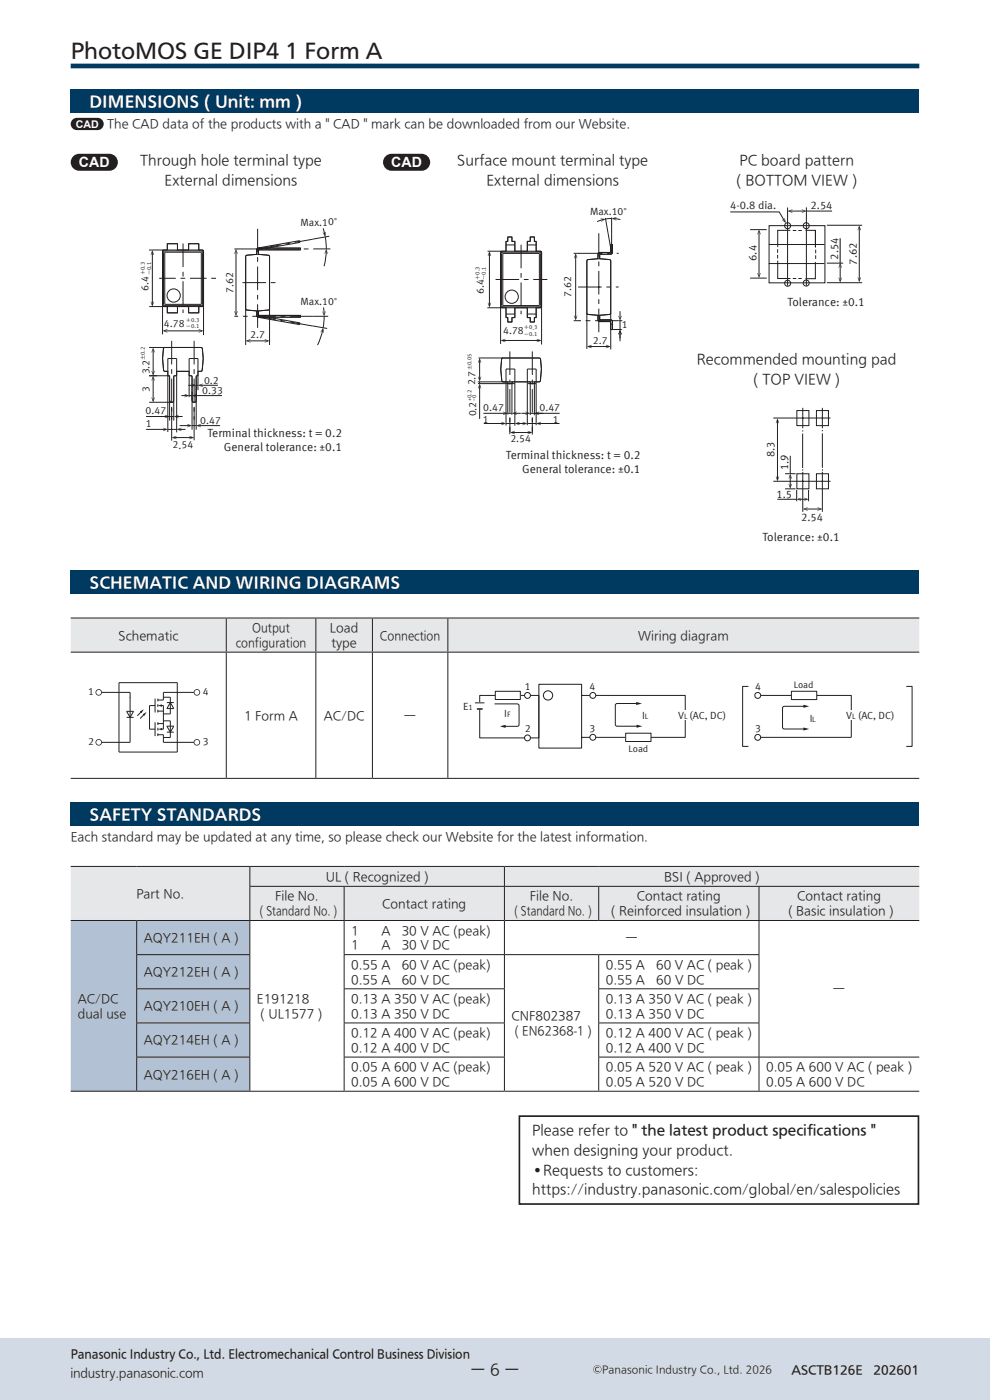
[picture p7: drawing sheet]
<svg xmlns="http://www.w3.org/2000/svg" width="210mm" height="297mm" viewBox="0 0 210 297" stroke-linecap="round" stroke-linejoin="round" font-family="sans-serif">
<path d="M-.1 284h210.2v13.1h-210.2z" fill="#d2dbe5"/>
<path d="M15 14h180" fill="none" stroke="#003a61" stroke-width="1" stroke-linecap="butt"/>
<path d="M125.8 290.5a.9 .9 0 0 0 1.8 0 .9 .9 0 0 0-1.8 0zM125.9 290.5a.8 .8 0 0 1 1.6 0 .8 .8 0 0 1-1.6 0zM126.3 290.2a.58 .58 0 0 0 .1 .7 .58 .58 0 0 0 .7 .1v-.2h-.6a.41 .41 0 0 1 0-.6 .41 .41 0 0 1 .6 0v-.2a.6 .6 0 0 0-.8 .2z" fill="#231f20"/>
<g fill="#003a61">
<path d="M15 121h180v5h-180z"/>
<path d="M15 170.2h180v5h-180z"/>
</g>
<path d="M110.2 236.8h84.6v18.6h-84.6z" fill="none" stroke="#231f20" stroke-width=".35"/>
<g fill="#231f20">
<path d="M15.5 33.2l.8-.5 .5-.1h6.4a1.8 1.8 0 0 1 1.8 1.8 1.8 1.8 0 0 1-1.8 1.8h-6.4a1.8 1.8 0 0 1-1.7-1.1 1.8 1.8 0 0 1 .4-1.9z"/>
<path d="M81.8 33.2l.8-.5 .4-.1h6.5a1.8 1.8 0 0 1 1.7 1.8 1.8 1.8 0 0 1-1.7 1.8h-6.5a1.8 1.8 0 0 1-1.6-1.1 1.8 1.8 0 0 1 .4-1.9z"/>
<path d="M15.5 25.3l.8-.3h4.4a1.3 1.3 0 0 1 1.3 1.3 1.3 1.3 0 0 1-1.3 1.3h-4.4a1.3 1.3 0 0 1-1.2-.9 1.3 1.3 0 0 1 .4-1.4z"/>
</g>
<path d="M15 19h180v5h-180z" fill="#003a61"/>
<g fill="#fff">
<path d="M15 40.3h9.6v10.3h-9.6z"/>
<path d="M81.2 39.5h9.9v8.1h-9.9z"/>
<path d="M29.2 45.6h44.4v50.7h-44.4z"/>
</g>
<g fill="none" stroke="#231f20" stroke-width=".21">
<path d="M31.6 53h3M32.3 53.4v11.3M34.6 53.1l.2 .2M34.7 53.4l.3-.2h7.7l.2 .2 .1 11.1-.2 .3h-7.8l-.3-.1zM34.9 53.5h7.8v11.1h-7.8zM35.5 53v-1.3h2.1v1.3M35.5 51.7h2.1v1.3h2.4v-1.3h2.2v1.3l.9 .2 .1 11.6-.2 .2h-.8v1.4h-2.2v-1.4h-2.4v1.4h-2.1v-1.4l-1-.1v-11.6l.1-.2 .9-.1zM40 53v-1.3h2.2v1.3M43.1 53.1l-.2 .2M49.7 52.8h.8M52.4 54.1l-.3 .3v18.8M52.4 54.1l2.1-.1v-1l.3-.4h8.9v.4h-8.7l-.2 .2v.8l2.1 .1 .3 .3v11.1l-.3 .3-2.1 .2 .1 .9h8.8v.4h-8.9"/>
<path d="M52.4 54.1l-.3 .3v11.1l.3 .3 2.1 .2v1.1l.3 .2M54.5 53l.3-.4h8.9v.4h-8.7l-.2 .2v.8M54.5 53l.3-.4 8.8-1.5v.3l-8.6 1.5-.2 .2M54.5 54l-2.1 .1M54.5 54h.3M54.5 53v1M54.8 54l2.1 .1 .3 .3v18.8M55.2 52.5v.4M55.2 52.6v.4M58 52l.1 .4M58.1 52.6v.4M63.2 51.1l.1 .4"/>
<path d="M63.4 52.6v.4M66.5 52.8h3.6M69 50.3l.2 2.5M69.8 50.1l-3.4 .6M31.6 73.7h11l.3 .1a10.5 10.5 0 0 1-.2 4.9l-.7 .1M31.6 79.7h4.4M31.7 65h2.9M34.5 64.8l.3 .2h8.1l.3-.2M34.5 70.9v-17.7l.3-.2h8.1l.3 .3v17.8M34.7 73.8l.2-.1h7.7l.3 .1a10.5 10.5 0 0 1-.2 4.9l-.7 .1v.7l-.4 .4v5.1l-.1 .3h-.6l-.2-.3v-5.1l-.5-.2-.1-.9h-2.6l-.1 .9-.5 .2v5.1l-.2 .3h-.6l-.1-.3v-5.1l-.4-.4v-.7l-.9-.1a12.5 12.5 0 0 1 0-4.7zM34.8 64.8l-.2 .2M34.9 73.7l-.2 .1a10.5 10.5 0 0 0 .1 4.9l.8 .1"/>
<path d="M35.5 65v1.4h2.1v-1.4M35.6 79.5l.4 .4v9.3M37.5 78.8h2.6M37.5 79.5l-.6 .4v9.3M40 65v1.4h2.2v-1.4M40.1 79.5l.6 .4v11.2M42 79.5l-.4 .4v11.2M42.9 64.8l.2 .2M49.7 67.1h.8M52.1 65.5l.3 .3 2.1 .2M54.5 66.9l.3 .4M54.5 66v.9"/>
<path d="M54.5 66h.3M54.8 66v.8l.2 .2 8.6 1.5v.4l-8.8-1.6-.3-.4M54.8 66.7l.2 .2h8.7v.4h-8.9M55.2 66.9v.4M55.2 67v.4M57.2 65.5l-.3 .3-2.1 .2M58.1 67.5l-.1 .4M58.1 66.9v.4M63.3 68.4l-.1 .4M63.4 66.9v.4M66.4 69.1l3 .6M66.5 67.1h3.1"/>
<path d="M68.8 67.1l-.3 2.4M34.1 88.4h2.8M35.6 91.6v-15.5h1.9v15.6M35.6 91.1h1.9M36 85l.1 .3M36.4 86.5v7M36.9 85l-.2 .3h-5.1M40.1 83.9h.6M40.7 90.3h.9M40.7 85l.2 .3h.6l.1-.3M41.2 86.5v6.9M41.6 81.7h.4"/>
<path d="M42 82.8v-6.7h-1.9v8.1"/>
<circle cx="36.8" cy="62.7" r="1.41"/>
</g>
<path d="M38.8 51.7v14.7M50.4 52.8h16.1M51.4 60h7.1M54.6 48.5v22M54.6 52.8l11.7-2M36.4 72.3v16.8M41.2 72.3v16.8M66.3 69.2l-11.7-2.1M66.5 67.1h-16.1" fill="none" stroke="#231f20" stroke-width=".21" stroke-dasharray="5 1 1 1" stroke-linecap="butt"/>
<path d="M33.8 59h12.1" fill="none" stroke="#231f20" stroke-width=".21" stroke-dasharray="3.5 1 1 1" stroke-linecap="butt"/>
<g fill="#231f20">
<path d="M32 64h.1l.2 .7 .3-.7h.1l-.4 1z"/>
<path d="M32.3 53.1l.4 1h-.1l-.3-.7-.2 .7h-.1z"/>
</g>
<path d="M34.8 70.2h8" fill="none" stroke="#231f20" stroke-width=".21"/>
<g fill="#231f20">
<path d="M34.5 70.2l1-.4v.1l-.7 .3 .7 .2v.2z"/>
<path d="M42.2 69.8l1 .4-1 .4-.1-.2 .7-.2-.7-.3z"/>
</g>
<path d="M50.1 53.1v13.6" fill="none" stroke="#231f20" stroke-width=".21"/>
<g fill="#231f20">
<path d="M49.7 66.1l.1-.1 .3 .7 .2-.7 .1 .1-.3 1z"/>
<path d="M50.1 52.8l.3 1-.1 .1-.2-.7-.3 .7-.1-.1z"/>
</g>
<path d="M52.4 72.3h4.5" fill="none" stroke="#231f20" stroke-width=".21"/>
<g fill="#231f20">
<path d="M52.1 72.3l1-.4 .1 .2-.8 .2 .8 .3-.1 .1z"/>
<path d="M56.2 71.9l1 .4-1 .4-.1-.1 .7-.3-.7-.2z"/>
</g>
<path d="M32.5 80v5" fill="none" stroke="#231f20" stroke-width=".21"/>
<g fill="#231f20">
<path d="M32.5 79.7l.4 1-.2 .1-.2-.8-.3 .8-.1-.1z"/>
<path d="M32.1 84.3h.1l.3 .7 .2-.7h.2l-.4 1z"/>
</g>
<path d="M32.5 74.1v5.3" fill="none" stroke="#231f20" stroke-width=".21"/>
<g fill="#231f20">
<path d="M32.5 73.7l.4 1-.2 .1-.2-.7-.3 .7-.1-.1z"/>
<path d="M32.1 78.7h.1l.3 .7 .2-.7h.2l-.4 1z"/>
</g>
<path d="M31 88.4h4.7" fill="none" stroke="#231f20" stroke-width=".21"/>
<path d="M35 88l1 .4-1 .3-.1-.1 .7-.2-.7-.3z" fill="#231f20"/>
<path d="M37.2 88.4h1.5" fill="none" stroke="#231f20" stroke-width=".21"/>
<path d="M36.9 88.4l1-.4v.1l-.7 .3 .7 .2v.1z" fill="#231f20"/>
<path d="M31 91.1h4.3" fill="none" stroke="#231f20" stroke-width=".21"/>
<path d="M34.6 90.7l1 .4-1 .4v-.2l.7-.2-.7-.3z" fill="#231f20"/>
<path d="M37.8 91.1h1.5" fill="none" stroke="#231f20" stroke-width=".21"/>
<path d="M37.5 91.1l1-.4v.1l-.7 .3 .7 .2v.2z" fill="#231f20"/>
<path d="M41.9 90.3h4.8" fill="none" stroke="#231f20" stroke-width=".21"/>
<path d="M41.6 90.3l1-.4 .1 .1-.7 .3 .7 .2-.1 .2z" fill="#231f20"/>
<path d="M38.1 90.3h2.3" fill="none" stroke="#231f20" stroke-width=".21"/>
<path d="M39.7 89.9l1 .4-1 .4v-.2l.7-.2-.7-.3z" fill="#231f20"/>
<path d="M38.5 83.9h1.3" fill="none" stroke="#231f20" stroke-width=".21"/>
<path d="M39.2 83.6l1 .3-1 .4-.1-.1 .7-.3-.7-.2z" fill="#231f20"/>
<path d="M36.7 92.8h4.2" fill="none" stroke="#231f20" stroke-width=".21"/>
<g fill="#231f20">
<path d="M36.4 92.8l1-.3 .1 .1-.7 .2 .7 .3-.1 .1z"/>
<path d="M40.2 92.5l1 .3-1 .4-.1-.1 .7-.3-.7-.2z"/>
</g>
<path d="M41.1 83.9h6" fill="none" stroke="#231f20" stroke-width=".21"/>
<path d="M40.7 83.9l1-.3 .1 .1-.7 .2 .7 .3-.1 .1z" fill="#231f20"/>
<path d="M39.9 81.7h1.4" fill="none" stroke="#231f20" stroke-width=".21"/>
<path d="M40.6 81.4l1 .3-1 .4v-.1l.7-.3-.7-.2z" fill="#231f20"/>
<path d="M42.3 81.7h3.9" fill="none" stroke="#231f20" stroke-width=".21"/>
<path d="M42 81.7l1-.3v.1l-.7 .2 .7 .3v.1z" fill="#231f20"/>
<path d="M68.6 48.4l.3 1.5" fill="none" stroke="#231f20" stroke-width=".21"/>
<path d="M68.4 49.4l.1-.1 .4 .6 .1-.7h.1l-.1 1.1z" fill="#231f20"/>
<path d="M69.2 53.1l-.5 3.4" fill="none" stroke="#231f20" stroke-width=".21"/>
<path d="M69.2 52.8l.4 1-.2 .1-.2-.8-.3 .7h-.1z" fill="#231f20"/>
<path d="M68.6 65.2l.2 1.6" fill="none" stroke="#231f20" stroke-width=".21"/>
<path d="M68.4 66.1h.1l.2 .7 .3-.7h.1l-.3 1z" fill="#231f20"/>
<path d="M68.5 69.9l-.5 1.7-.6 1.6" fill="none" stroke="#231f20" stroke-width=".21"/>
<path d="M68.5 69.5l.2 1.1h-.1l-.1-.7-.4 .6-.1-.1z" fill="#231f20"/>
<path d="M98.5 43.3h37.9v57.6h-37.9z" fill="#fff"/>
<path d="M107.3 87.6l.4 .1h-.4z" fill="#231f20"/>
<g fill="none" stroke="#231f20" stroke-width=".21">
<path d="M103.4 53.3h2.9M103.8 53.6v11.3M106.3 53.4l.2 .2M106.4 53.6l.3-.1h7.7l.2 .1 .1 11.2-.2 .2-7.8 .1-.3-.2zM106.7 53.8h7.7v11h-7.7zM107.3 53.3v-2.1h.4v-.9h.9v.9h.6v2.1M107.3 52h1.9M107.7 50.3h.9v.9h.6v2.1h2.7v-2.1h.6v-.9h.9v.9h.3v2.1h.9l.2 .1 .1 11.6-.3 .3h-.9v2.1h-.3v.9h-.9v-.9h-.6v-2.1h-2.7v2.1h-.6v.9h-.9v-.9h-.4v-2.1h-.8l-.3-.1v-11.6l.3-.3h.8v-2.1h.4zM111.9 53.3v-2.1h.6v-.9h.9v.9h.3v2.1M111.9 52h1.8M114.8 53.4l-.2 .2M121.7 53.7h1.1"/>
<path d="M124.6 55.2l2.2-.3v-1l.2-.3 2.5-.1 .1-1.6h.3v1.7l-.2 .3h-2.3l-.2 .2v.8l2.1 .2 .3 .3v11l-.3 .3-2.1 .2v.8l.2 .1 2.3 .1 .2 .3v1.7h-.3l-.1-1.6-2.5-.1-.2-.4v-.9l-2.1-.2-.2-.1zM126.8 54.9l-2.1 .2-.2 .3v18.6M126.8 54.9v-1l.2-.3 2.5-.1 .1-1.6h.3v1.8l-.3 .2-2.3 .1-.1 .9M126.8 54.9h.4M127.1 53.5l-.3 .4M127.2 54.9l2.1 .2 .3 .3v18.7M127.4 53.9l-.2 .2M127.5 53.5l.1 .3M127.6 53.6v.3M129 53.6v.3M129.7 46.3l-1.2 .2M129.7 46.1v7.6l-1.3-7.4"/>
<path d="M101.5 75.9h12.9l.2 .2a10.5 10.5 0 0 1-.1 4.9h-13.1M103.4 65.3h2.9M106.2 65l.3 .3h8.1l.3-.3M106.2 73v-19.6l.3-.1h8.1l.3 .3v19.5M106.5 76.1l.2-.2h7.7l.2 .2a10.5 10.5 0 0 1-.1 4.9h-1.1v.4h-.9v-.4h-3.9v.4h-.9v-.4l-1.2-.1a11.9 11.9 0 0 1 0-4.8zM106.5 65l-.2 .2M106.7 75.9l-.3 .2a10.5 10.5 0 0 0 .2 4.9h.1M107.3 65.3v2.1h.4v.9h.9v-.9h.6v-2.1M107.3 66.6h1.9M111.9 65.3v2.1h.6v.9h.9v-.9h.3v-2.1M111.9 66.6h1.8M114.6 65l.2 .2"/>
<path d="M121.7 68h1.1M124.5 66.4l.2 .3 2.1 .2M126.8 66.9v1l.3 .3M126.8 67.8l.4 .4h2.2l.2 .2M126.8 66.9h.4M127.2 66.9v.8l.2 .2M127.2 67.7l.2 .1 2.3 .1 .2 .3v1.7M127.6 67.8v.4M127.6 67.9l-.1 .4M129.6 68.8h.3M129.6 66.4l-.3 .3-2.1 .2M129.6 69.9h2.3"/>
<path d="M131.2 68h.8M131.5 68v1.9M101.4 81.4h7.8M101.7 81v.4M107.3 89.8h1.9M107.3 90.3v-12h1.9v12M107.7 81v6.9M107.7 87.7h.9M108.2 88.7v3.4M108.6 81v7M111.9 81.4h1.8M111.9 90.2v-11.9h1.8v11.9"/>
<path d="M111.9 89.8h1.8M112.5 81v7M112.5 87.7h2.7M112.9 88.7v3.5M113.4 81v7.1"/>
<circle cx="108.5" cy="62.9" r="1.41"/>
</g>
<path d="M105.1 59.3h11M110.5 51.9v14.8M122.8 53.7h8.4M127 49.5v21.9M108.2 74.5v17.1M112.9 74.5v17.1M122.6 60.9h8.6M131.2 68h-8.4" fill="none" stroke="#231f20" stroke-width=".21" stroke-dasharray="5 1 1 1" stroke-linecap="butt"/>
<g fill="#231f20">
<path d="M103.5 64.2h.1l.2 .7 .3-.7h.1l-.4 1.1z"/>
<path d="M103.8 53.3l.4 1h-.1l-.3-.7-.2 .7h-.1z"/>
</g>
<path d="M106.5 72.2h8.1" fill="none" stroke="#231f20" stroke-width=".21"/>
<g fill="#231f20">
<path d="M106.2 72.2l1-.3v.1l-.7 .2 .7 .3v.1z"/>
<path d="M113.9 71.9l1 .3-1 .4-.1-.1 .7-.3-.7-.2z"/>
</g>
<path d="M122.1 54.1v13.6" fill="none" stroke="#231f20" stroke-width=".21"/>
<g fill="#231f20">
<path d="M121.7 67l.2-.1 .2 .7 .3-.7 .1 .1-.4 1z"/>
<path d="M122.1 53.7l.4 1-.1 .1-.3-.7-.2 .7-.2-.1z"/>
</g>
<path d="M101.7 76.3v4.3" fill="none" stroke="#231f20" stroke-width=".21"/>
<g fill="#231f20">
<path d="M101.7 75.9l.4 1-.1 .1-.3-.7-.2 .7-.1-.1z"/>
<path d="M101.4 79.9h.1l.2 .7 .3-.7h.1l-.4 1z"/>
</g>
<path d="M101.7 81.7v7.2" fill="none" stroke="#231f20" stroke-width=".21"/>
<path d="M101.7 81.4l.4 1h-.1l-.3-.7-.2 .7h-.1z" fill="#231f20"/>
<path d="M108.9 87.7h1.6" fill="none" stroke="#231f20" stroke-width=".21"/>
<path d="M108.6 87.7l1-.4v.1l-.7 .3 .7 .2v.1z" fill="#231f20"/>
<path d="M102.5 87.7h4.9" fill="none" stroke="#231f20" stroke-width=".21"/>
<path d="M106.7 87.3l1 .4-1 .3v-.1l.7-.2-.7-.3z" fill="#231f20"/>
<path d="M110.6 87.7h1.6" fill="none" stroke="#231f20" stroke-width=".21"/>
<path d="M111.5 87.3l1 .4-1 .3-.1-.1 .7-.2-.7-.3z" fill="#231f20"/>
<path d="M113.7 87.7h5" fill="none" stroke="#231f20" stroke-width=".21"/>
<path d="M113.4 87.7l1-.4v.1l-.7 .3 .7 .2v.1z" fill="#231f20"/>
<path d="M102.6 89.8h4.4" fill="none" stroke="#231f20" stroke-width=".21"/>
<path d="M106.3 89.5l1 .3-1 .4v-.1l.7-.3-.7-.2z" fill="#231f20"/>
<path d="M109.5 89.8h1.6" fill="none" stroke="#231f20" stroke-width=".21"/>
<path d="M109.2 89.8l1-.3 .1 .1-.8 .2 .8 .3-.1 .1z" fill="#231f20"/>
<path d="M110 89.8h1.5" fill="none" stroke="#231f20" stroke-width=".21"/>
<path d="M110.9 89.5l1 .3-1 .4-.1-.1 .7-.3-.7-.2z" fill="#231f20"/>
<path d="M114.1 89.8h4.6" fill="none" stroke="#231f20" stroke-width=".21"/>
<path d="M113.7 89.8l1-.3 .1 .1-.7 .2 .7 .3-.1 .1z" fill="#231f20"/>
<path d="M108.5 91.8h4.1" fill="none" stroke="#231f20" stroke-width=".21"/>
<g fill="#231f20">
<path d="M108.2 91.8l1-.4v.1l-.7 .3 .7 .2v.1z"/>
<path d="M111.9 91.4l1 .4-1 .3v-.1l.7-.2-.7-.3z"/>
</g>
<path d="M124.8 73.5h4.4" fill="none" stroke="#231f20" stroke-width=".21"/>
<g fill="#231f20">
<path d="M124.5 73.5l1-.4v.2l-.7 .2 .7 .3v.1z"/>
<path d="M128.5 73.1l1.1 .4-1.1 .4v-.1l.7-.3-.7-.2z"/>
</g>
<path d="M131.5 66v1.7" fill="none" stroke="#231f20" stroke-width=".21"/>
<path d="M131.2 67h.1l.2 .7 .3-.7h.1l-.4 1z" fill="#231f20"/>
<path d="M131.5 70.2v1.6" fill="none" stroke="#231f20" stroke-width=".21"/>
<path d="M131.5 69.9l.4 1h-.1l-.3-.7-.2 .7h-.1z" fill="#231f20"/>
<path d="M131.5 70.2v2.2" fill="none" stroke="#231f20" stroke-width=".21"/>
<path d="M131.5 69.9l.4 1h-.1l-.3-.7-.2 .7h-.1z" fill="#231f20"/>
<path d="M130.1 46.4l1.5 .2" fill="none" stroke="#231f20" stroke-width=".21"/>
<path d="M129.7 46.3l1.1-.3v.2l-.7 .2 .7 .3-.1 .1z" fill="#231f20"/>
<path d="M128.1 46.5l-1.4 .5" fill="none" stroke="#231f20" stroke-width=".21"/>
<path d="M127.4 46.3l1.1 .2-.9 .6-.1-.1 .6-.5h-.7z" fill="#231f20"/>
<path d="M154.4 42h29.8v24.2h-29.8z" fill="#fff"/>
<g fill="none" stroke="#231f20" stroke-width=".21">
<path d="M159.1 48.7h3.5M159.1 59h3.5M163.1 55.9h11.8M163.1 51.9h11.8M163.1 47.9h11.9v12.1h-11.9zM165 55.3v3.8h2.7M167.1 44v16.6M167.7 48.9h-2.7v3.5M170.9 48.9h2.1v3.5M171.1 44v16.6M173 55.6v3.5h-2.1M173 48.9v3.6"/>
<path d="M175.4 55.8h3.4M175.4 47.8h7.5M175.4 60h7.5M182.3 48.1v11.4"/>
</g>
<g fill="#231f20">
<path d="M182.3 47.8l.3 1-.1 .1-.2-.8-.3 .8-.1-.1z"/>
<path d="M181.9 58.9l.1-.1 .3 .7 .2-.7 .1 .1-.3 1z"/>
</g>
<path d="M178.2 56.1v3.5" fill="none" stroke="#231f20" stroke-width=".21"/>
<g fill="#231f20">
<path d="M178.2 55.8l.4 1h-.1l-.3-.7-.2 .7h-.1z"/>
<path d="M177.9 58.9h.1l.2 .7 .3-.7h.1l-.4 1z"/>
</g>
<g fill="none" stroke="#231f20" stroke-width=".21">
<path d="M154.9 45h10.4l1.2 2"/>
<circle cx="167.1" cy="47.9" r=".64"/>
<circle cx="171" cy="47.9" r=".64"/>
<circle cx="167.1" cy="60.1" r=".64"/>
<circle cx="171" cy="60.1" r=".64"/>
</g>
<path d="M165.9 46.6l.6 .4-.1-.7h.1l.2 1-.8-.7z" fill="#231f20"/>
<path d="M161 49v9.6M165 52.9v.7M165 54.1v.7M168.2 48.9h.7M168.2 59.1h.7M169.3 48.9h.8M169.3 59.1h.8M173 53v.7M173 54.2v.7" fill="none" stroke="#231f20" stroke-width=".21"/>
<g fill="#231f20">
<path d="M161 48.7l.4 1h-.1l-.3-.7-.3 .7h-.1z"/>
<path d="M160.6 58l.1-.1 .3 .7 .3-.7 .1 .1-.4 1z"/>
</g>
<path d="M167.4 44.8h3.4" fill="none" stroke="#231f20" stroke-width=".21"/>
<g fill="#231f20">
<path d="M170.1 44.4l1 .4-1 .3v-.1l.7-.2-.7-.3z"/>
<path d="M167.1 44.8l1-.4v.1l-.7 .3 .7 .2v.1z"/>
</g>
<path d="M171.1 44.8h5.4M178.2 50.5v5.4" fill="none" stroke="#231f20" stroke-width=".21"/>
<path d="M158.2 86h22.1v30h-22.1z" fill="#fff"/>
<g fill="none" stroke="#231f20" stroke-width=".21">
<path d="M164 88.7h12.2M164.9 89.1v12.7M169 87.1h2.6v3.2h-2.6zM170.3 92v7.3M170.3 91.3v.2M170.3 99.6v.2M170.3 86.5v4.3M173.2 87.1h2.5v3.2h-2.5zM174.4 91.2v.3M174.4 86.5v4.3M174.4 91.9v7.3M174.5 99.6v.2"/>
<path d="M164 102.1h12.2M169 100.5h2.6v3.2h-2.6zM170.3 100.1v8.5M173.2 100.5h2.5v3.2h-2.5zM174.4 100.1v8.5"/>
</g>
<g fill="#231f20">
<path d="M164.9 88.7l.4 1-.1 .1-.3-.7-.2 .7-.1-.1z"/>
<path d="M164.6 101.1h.1l.2 .7 .3-.7h.1l-.4 1z"/>
</g>
<path d="M167.6 100.8v2.6" fill="none" stroke="#231f20" stroke-width=".21"/>
<g fill="#231f20">
<path d="M167.6 100.5l.4 1h-.1l-.3-.7-.2 .7h-.1z"/>
<path d="M167.3 102.7l.1-.1 .2 .7 .3-.7 .1 .1-.4 1z"/>
</g>
<path d="M167.6 96.7v3.8M166.5 103.7h2.3M166.5 100.5h2.3M169 103.9v2.4M170.6 108h3.5M171.5 103.9v2.4" fill="none" stroke="#231f20" stroke-width=".21"/>
<g fill="#231f20">
<path d="M170.3 108l1-.4v.1l-.7 .3 .7 .2v.1z"/>
<path d="M173.4 107.6l1 .4-1 .3v-.1l.7-.2-.7-.3z"/>
</g>
<path d="M169.3 105.9h1.9" fill="none" stroke="#231f20" stroke-width=".21"/>
<g fill="#231f20">
<path d="M169 105.9l.9-.3-.6 .3 .6 .2z"/>
<path d="M170.6 105.6l.9 .3-.9 .3 .6-.3z"/>
</g>
<path d="M164.9 105.9h4.1" fill="none" stroke="#231f20" stroke-width=".21"/>
<path d="M15 131.1h33v7.3h-33zM48 131.1h19v7.3h-19zM67 131.1h12v7.3h-12zM79 131.1h16v7.3h-16zM95 131.1h100v7.3h-100z" fill="#e6e7e9"/>
<path d="M15 131.1h180M15 138.4h180M48 131.2v7M48 138.5v26.5M67 131.2v7M67 138.5v26.5M79 131.2v7M79 138.5v26.5M95 131.2v7M95 138.5v26.5M15 165.1h180" fill="none" stroke="#231f20" stroke-width=".21"/>
<path d="M18.2 144h26.6v16.4h-26.6z" fill="#fff"/>
<path d="M26.9 150.9h1.4l-.7 1.3zM26.9 152.2h1.4M30.6 151.6l-.9 .8" fill="none" stroke="#231f20" stroke-width=".21"/>
<path d="M30.3 151.5l.8-.5-.5 .9z" fill="#231f20"/>
<path d="M30 151l-.9 .8" fill="none" stroke="#231f20" stroke-width=".21"/>
<path d="M29.7 150.9l.8-.4-.5 .8z" fill="#231f20"/>
<g fill="none" stroke="#231f20" stroke-width=".21">
<path d="M32.9 149.7h-1.2v5h1.2M32.9 148.2v3M32.9 153.2v3M33.5 150.9h1.2M34.2 149.7h.5v5M34.7 146.9v1.6h-1.2M34.7 155.9v1.6M35.4 155.3h1.5M35.4 154h1.5l-.8 1.3zM35.4 149h1.5M36.1 149l.8 1.3h-1.5zM36.1 147.9v3.5"/>
<path d="M36.1 152.9v3.6"/>
</g>
<path d="M33.4 149.7l1-.3v.5z" fill="#231f20"/>
<path d="M33.5 148.2v.6M33.5 149.4v.6M33.5 150.6v.6M33.5 155.9h1.2M33.5 153.5h1.2M34.2 154.7h.5M34.7 151.4h1.4M34.7 147.9h1.4" fill="none" stroke="#231f20" stroke-width=".21"/>
<path d="M33.5 154.7l.9-.3v.5z" fill="#231f20"/>
<path d="M20.9 146.9h6.7M25.2 144.8h12.4v14.7h-12.4zM33.5 153.2v.6M33.5 154.4v.6M33.5 155.6v.6M34.7 152.9h1.4M34.7 156.5h1.4" fill="none" stroke="#231f20" stroke-width=".21"/>
<circle cx="20.9" cy="146.9" r=".61" fill="#fff"/>
<path d="M20.4 146.9a.55 .55 0 0 1 1.1 0 .55 .55 0 0 1-1.1 0zM20.3 146.9a.69 .69 0 0 0 1.3 0 .69 .69 0 0 0-1.3 0z" fill="#231f20"/>
<path d="M20.9 157.5h6.7M27.6 146.9v1.1" fill="none" stroke="#231f20" stroke-width=".21"/>
<circle cx="20.9" cy="157.5" r=".61" fill="#fff"/>
<path d="M20.4 157.5a.55 .55 0 0 1 1.1 0 .55 .55 0 0 1-1.1 0zM20.3 157.5a.69 .69 0 0 0 1.3 0 .69 .69 0 0 0-1.3 0z" fill="#231f20"/>
<path d="M34.7 157.5h7.1" fill="none" stroke="#231f20" stroke-width=".21"/>
<circle cx="41.8" cy="157.5" r=".61" fill="#fff"/>
<path d="M41.2 157.5a.55 .55 0 0 1 1.1 0 .55 .55 0 0 1-1.1 0zM41.1 157.5a.7 .7 0 0 0 1.4 0 .7 .7 0 0 0-1.4 0z" fill="#231f20"/>
<path d="M34.7 146.9h7.1" fill="none" stroke="#231f20" stroke-width=".21"/>
<circle cx="41.8" cy="146.9" r=".61" fill="#fff"/>
<path d="M41.2 146.9a.55 .55 0 0 1 1.1 0 .55 .55 0 0 1-1.1 0zM41.1 146.9a.7 .7 0 0 0 1.4 0 .7 .7 0 0 0-1.4 0z" fill="#231f20"/>
<path d="M27.6 147.9v9.6" fill="none" stroke="#231f20" stroke-width=".21"/>
<path d="M96 143.6h98v16.7h-98z" fill="#fff"/>
<g fill="none" stroke="#231f20" stroke-width=".21">
<path d="M114.3 145.2h9.1v13.5h-9.1zM123.4 147.5h22v8.9h-22M158.8 145.6h-1.3v12.7h1.3M161.3 147.5h19.3v8.9M192.2 145.6h1.3v12.7h-1.3"/>
<circle cx="116.3" cy="147.5" r=".98"/>
</g>
<path d="M132.7 155.5h5.4v1.8h-5.4z" fill="#fff"/>
<path d="M101.8 147.5h4.1l.3-.5 .8 1 .7-1 .7 1 .7-1 .8 1 .3-.5h4.1v9h-12.5zM132.7 155.5h5.4v1.8h-5.4z" fill="none" stroke="#231f20" stroke-width=".21"/>
<circle cx="111.9" cy="156.5" r=".62" fill="#fff"/>
<circle cx="111.9" cy="156.5" r=".62" fill="none" stroke="#231f20" stroke-width=".21"/>
<circle cx="111.9" cy="147.5" r=".62" fill="#fff"/>
<circle cx="111.9" cy="147.5" r=".62" fill="none" stroke="#231f20" stroke-width=".21"/>
<circle cx="125.8" cy="156.4" r=".62" fill="#fff"/>
<circle cx="125.8" cy="156.4" r=".62" fill="none" stroke="#231f20" stroke-width=".21"/>
<circle cx="125.8" cy="147.5" r=".62" fill="#fff"/>
<circle cx="125.8" cy="147.5" r=".62" fill="none" stroke="#231f20" stroke-width=".21"/>
<g fill="#fff">
<path d="M144.4 150.7h1.9v2h-1.9z"/>
<path d="M101 149.1h1.6v1.3h-1.6z"/>
</g>
<path d="M170.6 149.8l-4.4 .1-.2 .3v4.1l.4 .4h4.2" fill="none" stroke="#231f20" stroke-width=".21"/>
<g fill="#231f20">
<path d="M170.4 149.5l1.2 .3-1.2 .4z"/>
<path d="M170.4 154.3l1.2 .4-1.2 .3z"/>
</g>
<circle cx="160.7" cy="156.4" r=".62" fill="#fff"/>
<circle cx="160.7" cy="156.4" r=".62" fill="none" stroke="#231f20" stroke-width=".21"/>
<circle cx="160.7" cy="147.5" r=".62" fill="#fff"/>
<circle cx="160.7" cy="147.5" r=".62" fill="none" stroke="#231f20" stroke-width=".21"/>
<path d="M179.6 150.7h2v2h-2z" fill="#fff"/>
<path d="M100.8 149.1h2" fill="none" stroke="#231f20" stroke-width=".21"/>
<path d="M101.2 150.4h1.2" fill="none" stroke="#231f20" stroke-width=".33"/>
<path d="M105.1 146.7h5.3v1.7h-5.3z" fill="#fff"/>
<path d="M104.9 149.3h4.8l.4 .2v4.4l-.4 .2h-2.7M105.1 146.7h5.3v1.7h-5.3z" fill="none" stroke="#231f20" stroke-width=".21"/>
<path d="M106 154.1l1.2-.3v.6z" fill="#231f20"/>
<path d="M135.2 149.2l-4.5 .1-.2 .3v4.1l.4 .4h4.4" fill="none" stroke="#231f20" stroke-width=".21"/>
<g fill="#231f20">
<path d="M135 148.9l1.2 .3-1.2 .4z"/>
<path d="M135 153.7l1.3 .4-1.3 .3z"/>
</g>
<path d="M161.3 156.4h19.3" fill="none" stroke="#231f20" stroke-width=".21"/>
<path d="M167.9 146.7h5.3v1.7h-5.3z" fill="#fff"/>
<path d="M167.9 146.7h5.3v1.7h-5.3z" fill="none" stroke="#231f20" stroke-width=".21"/>
<path d="M15 183.8h38v11.5h-38zM53 183.8h54v4.2h-54zM107 183.8h88v4.2h-88zM53 188h20v7.3h-20zM73 188h34v7.3h-34zM107 188h20v7.3h-20zM127 188h34v7.3h-34zM161 188h34v7.3h-34z" fill="#e6e7e9"/>
<path d="M15 195.3h14v36.2h-14zM29 195.3h24v7.2h-24zM29 202.5h24v7.3h-24zM29 209.8h24v7.2h-24zM29 217h24v7.3h-24zM29 224.3h24v7.2h-24z" fill="#b3c1d4"/>
<g fill="none" stroke="#231f20" stroke-width=".21">
<path d="M15 183.8h180M15 195.3h180M29 195.4v7.1M52.9 188h142.1M53 183.9v4.1M53 188.1v7.1M53 195.4v7.1M73 188.1v7.1M73 195.4v7.1M107 183.9v4.1M107 188.1v7.1M107 195.4v7.1"/>
<path d="M127 188.1v7.1M161 188.1v7.1M161 195.4v7.1M28.9 202.5h24.2M28.9 209.8h24.2M28.9 217h24.2M29 202.6v7.1M29 209.8v7.2M29 217.1v7.1M53 202.6v7.1M53 209.8v7.2M53 217.1v7.1"/>
<path d="M72.9 202.5h88.2M72.9 209.8h34.2M72.9 217h34.2M73 202.6v7.1M73 209.8v7.2M73 217.1v7.1M107 202.6v7.1M107 209.8v7.2M107 217.1v7.1M126.9 209.8h34.2M126.9 217h34.2M127 202.6v7.1"/>
<path d="M127 209.8v7.2M127 217.1v7.1M161 202.6v7.1M161 209.8v7.2M161 217.1v7.1M15 231.5h180M28.9 224.3h24.2M29 224.3v7.1M53 224.3v7.1M72.9 224.3h34.2M73 224.3v7.1M107 224.3v7.1"/>
<path d="M126.9 224.3h68.1M127 224.3v7.1M161 224.3v7.1"/>
</g>
<text font-size="4.2" fill="#231f20" x="15" y="12.2">PhotoMOS GE DIP4 1 Form A</text>
<g font-size="3.2" fill="#fff">
<text x="19" y="22.7">DIMENSIONS ( Unit: mm )</text>
<text x="19" y="124.7">SCHEMATIC AND WIRING DIAGRAMS</text>
<text x="19" y="173.9">SAFETY STANDARDS</text>
</g>
<text font-size="3.2" fill="#231f20" x="99.8" y="291.7">ー 6 ー</text>
<g font-size="3" fill="#fff">
<text x="16.8" y="35.5">CAD</text>
<text x="83" y="35.5">CAD</text>
</g>
<g font-size="2.8" fill="#231f20">
<text x="29.7" y="35.1">Through hole terminal type</text>
<text x="97" y="35.1">Surface mount terminal type</text>
<text x="156.8" y="35.1">PC board pattern</text>
<text x="34.9" y="39.3">External dimensions</text>
<text x="103.2" y="39.3">External dimensions</text>
<text x="156.2" y="39.3">( BOTTOM VIEW )</text>
<text x="147.8" y="77.2">Recommended mounting pad</text>
<text x="159.9" y="81.4">( TOP VIEW )</text>
<text x="112.9" y="240.7">Please refer to &quot; the latest product specifications &quot;</text>
<text x="112.9" y="244.9">when designing your product.</text>
<text x="112.9" y="249.2">•Requests to customers:</text>
<text x="112.9" y="253.4">https://industry.panasonic.com/global/en/salespolicies</text>
</g>
<g font-size="2.5" fill="#231f20">
<text x="22.8" y="27.2">The CAD data of the products with a &quot; CAD &quot; mark can be downloaded from our Website.</text>
<text x="167.1" y="64.9">Tolerance: ±0.1</text>
<text x="44" y="92.6">Terminal thickness: t = 0.2</text>
<text x="47.5" y="95.6">General tolerance: ±0.1</text>
<text x="107.3" y="97.3">Terminal thickness: t = 0.2</text>
<text x="110.8" y="100.3">General tolerance: ±0.1</text>
<text x="161.7" y="114.7">Tolerance: ±0.1</text>
<text x="25.1" y="135.7">Schematic</text>
<text x="50" y="137.3">configuration</text>
<text x="53.5" y="134.1">Output</text>
<text x="70" y="134.1">Load</text>
<text x="70.3" y="137.3">type</text>
<text x="80.6" y="135.7">Connection</text>
<text x="135.4" y="135.7">Wiring diagram</text>
<text x="51.8" y="152.7">1 Form A</text>
<text x="68.7" y="152.7">AC/DC</text>
<text x="85.8" y="152.7">―</text>
<text x="15" y="178.4">Each standard may be updated at any time, so please check our Website for the latest information.</text>
<text x="28.9" y="190.5">Part No.</text>
<text x="58.4" y="191">File No.</text>
<text x="69.1" y="186.9">UL ( Recognized )</text>
<text x="112.4" y="191">File No.</text>
<text x="135.1" y="191">Contact rating</text>
<text x="140.9" y="186.9">BSI ( Approved )</text>
<text x="169.1" y="191">Contact rating</text>
<text x="55.1" y="194.2">( Standard No. )</text>
<text x="81.1" y="192.6">Contact rating</text>
<text x="109.1" y="194.2">( Standard No. )</text>
<text x="129.7" y="194.2">( Reinforced insulation )</text>
<text x="167.2" y="194.2">( Basic insulation )</text>
<text x="30.5" y="199.8">AQY211EH ( A )</text>
<text x="74.5" y="198.2">1</text>
<text x="74.5" y="201.4">1</text>
<text x="80.9" y="198.2">A</text>
<text x="80.9" y="201.4">A</text>
<text x="85.2" y="198.2">30 V AC (peak)</text>
<text x="85.2" y="201.4">30 V DC</text>
<text x="132.8" y="199.8">―</text>
<text x="30.5" y="207.1">AQY212EH ( A )</text>
<text x="74.5" y="205.5">0.55 A</text>
<text x="74.5" y="208.7">0.55 A</text>
<text x="85.2" y="205.5">60 V AC (peak)</text>
<text x="85.2" y="208.7">60 V DC</text>
<text x="128.5" y="205.5">0.55 A</text>
<text x="128.5" y="208.7">0.55 A</text>
<text x="139.2" y="205.5">60 V AC ( peak )</text>
<text x="139.2" y="208.7">60 V DC</text>
<text x="16.5" y="212.7">AC/DC</text>
<text x="16.5" y="215.9">dual use</text>
<text x="30.5" y="214.3">AQY210EH ( A )</text>
<text x="54.5" y="212.7">E191218</text>
<text x="55.3" y="215.9">( UL1577 )</text>
<text x="74.5" y="212.7">0.13 A 350 V AC (peak)</text>
<text x="74.5" y="215.9">0.13 A 350 V DC</text>
<text x="128.5" y="212.7">0.13 A 350 V AC ( peak )</text>
<text x="128.5" y="215.9">0.13 A 350 V DC</text>
<text x="176.8" y="210.7">―</text>
<text x="30.5" y="221.6">AQY214EH ( A )</text>
<text x="74.5" y="220">0.12 A 400 V AC (peak)</text>
<text x="108.5" y="216.4">CNF802387</text>
<text x="109.2" y="219.5">( EN62368-1 )</text>
<text x="128.5" y="220">0.12 A 400 V AC ( peak )</text>
<text x="74.5" y="223.2">0.12 A 400 V DC</text>
<text x="74.5" y="227.2">0.05 A 600 V AC (peak)</text>
<text x="128.5" y="223.2">0.12 A 400 V DC</text>
<text x="128.5" y="227.2">0.05 A 520 V AC ( peak )</text>
<text x="162.5" y="227.2">0.05 A 600 V AC ( peak )</text>
<text x="30.5" y="228.8">AQY216EH ( A )</text>
<text x="74.5" y="230.4">0.05 A 600 V DC</text>
<text x="128.5" y="230.4">0.05 A 520 V DC</text>
<text x="162.5" y="230.4">0.05 A 600 V DC</text>
<text x="15" y="292.2">industry.panasonic.com</text>
<text x="15" y="288.2">Panasonic Industry Co., Ltd. Electromechanical Control Business Division</text>
<text x="167.9" y="291.4">ASCTB126E</text>
<text x="185.3" y="291.4">202601</text>
</g>
<text font-size="2.3" fill="#fff" x="16.1" y="27.1">CAD</text>
<g font-size="2.3" fill="#231f20">
<text x="154.9" y="44.4">4-0.8 dia.</text>
<text x="172" y="44.4">2.54</text>
<text x="160.4" y="55.3" transform="rotate(-90 160.4 55.3)">6.4</text>
<text x="177.8" y="55.1" transform="rotate(-90 177.8 55.1)">2.54</text>
<text x="181.8" y="56.1" transform="rotate(-90 181.8 56.1)">7.62</text>
<text x="164.3" y="97" transform="rotate(-90 164.3 97)">8.3</text>
<text x="167.2" y="99.8" transform="rotate(-90 167.2 99.8)">1.9</text>
<text x="164.7" y="105.6">1.5</text>
<text x="169.9" y="110.5">2.54</text>
</g>
<g font-size="2.2" fill="#231f20">
<text x="63.8" y="47.9">Max.10°</text>
<text x="125.2" y="45.6">Max.10°</text>
<text x="31.5" y="61.7" transform="rotate(-90 31.5 61.7)">6.4</text>
<text x="49.5" y="62.1" transform="rotate(-90 49.5 62.1)">7.62</text>
<text x="63.8" y="64.8">Max.10°</text>
<text x="102.6" y="62.4" transform="rotate(-90 102.6 62.4)">6.4</text>
<text x="121.1" y="63" transform="rotate(-90 121.1 63)">7.62</text>
<text x="34.8" y="69.3">4.78</text>
<text x="53.1" y="71.7">2.7</text>
<text x="106.7" y="70.8">4.78</text>
<text x="131.9" y="69.6">1</text>
<text x="125.8" y="72.9">2.7</text>
<text x="31.7" y="79.4" transform="rotate(-90 31.7 79.4)">3.2</text>
<text x="31.7" y="83.1" transform="rotate(-90 31.7 83.1)">3</text>
<text x="42.9" y="83.6">0.33</text>
<text x="43.3" y="81.4">0.2</text>
<text x="100.8" y="81.8" transform="rotate(-90 100.8 81.8)">2.7</text>
<text x="30.9" y="87.9">0.47</text>
<text x="42.5" y="89.9">0.47</text>
<text x="101" y="88.4" transform="rotate(-90 101 88.4)">0.2</text>
<text x="102.4" y="89.7">1</text>
<text x="102.5" y="87.3">0.47</text>
<text x="114.4" y="87.3">0.47</text>
<text x="117.3" y="89.6">1</text>
<text x="30.9" y="90.6">1</text>
<text x="36.6" y="95.1">2.54</text>
<text x="108.3" y="93.8">2.54</text>
<text x="18.7" y="147.5">1</text>
<text x="43" y="147.5">4</text>
<text x="111.4" y="146.4">1</text>
<text x="125.1" y="146.4">4</text>
<text x="160.2" y="146.4">4</text>
<text x="98.3" y="150.7">E</text>
<text x="107" y="152.2">I</text>
<text x="111.4" y="155.4">2</text>
<text x="125.1" y="155.3">3</text>
<text x="136.2" y="152.6">I</text>
<text x="143.9" y="152.6">V</text>
<text x="146.3" y="152.6">(AC, DC)</text>
<text x="160.2" y="155.3">3</text>
<text x="171.8" y="153.1">I</text>
<text x="179.5" y="152.6">V</text>
<text x="182" y="152.6">(AC, DC)</text>
<text x="18.7" y="158">2</text>
<text x="43" y="158">3</text>
</g>
<text font-size="2.1" fill="#231f20" x="127.7" y="291.3">Panasonic Industry Co., Ltd. 2026</text>
<g font-size="2" fill="#231f20">
<text x="168.4" y="146">Load</text>
<text x="133.3" y="159.5">Load</text>
</g>
<g font-size="1.7" fill="#231f20">
<text x="99.4" y="150.7">1</text>
<text x="107.6" y="152.2">F</text>
<text x="136.8" y="152.5">L</text>
<text x="145.1" y="152.5">L</text>
<text x="172.3" y="153.1">L</text>
<text x="180.7" y="152.5">L</text>
</g>
<text font-size="1.2" fill="#231f20" x="100" y="85.2" transform="rotate(-90 100 85.2)">+0.2</text>
<g font-size="1.1" fill="#231f20">
<text x="30.7" y="58.4" transform="rotate(-90 30.7 58.4)">＋0.3</text>
<text x="32" y="58.4" transform="rotate(-90 32 58.4)">－0.1</text>
<text x="101.7" y="59.4" transform="rotate(-90 101.7 59.4)">＋0.3</text>
<text x="103.1" y="59.4" transform="rotate(-90 103.1 59.4)">－0.1</text>
<text x="39.4" y="68.2">＋0.3</text>
<text x="39.4" y="69.6">－0.1</text>
<text x="111.1" y="69.9">＋0.3</text>
<text x="111.1" y="71.2">－0.1</text>
<text x="30.7" y="76.4" transform="rotate(-90 30.7 76.4)">±0.2</text>
<text x="100" y="78.5" transform="rotate(-90 100 78.5)">±0.05</text>
<text x="101" y="85.1" transform="rotate(-90 101 85.1)">ｰ0</text>
</g>
</svg>
